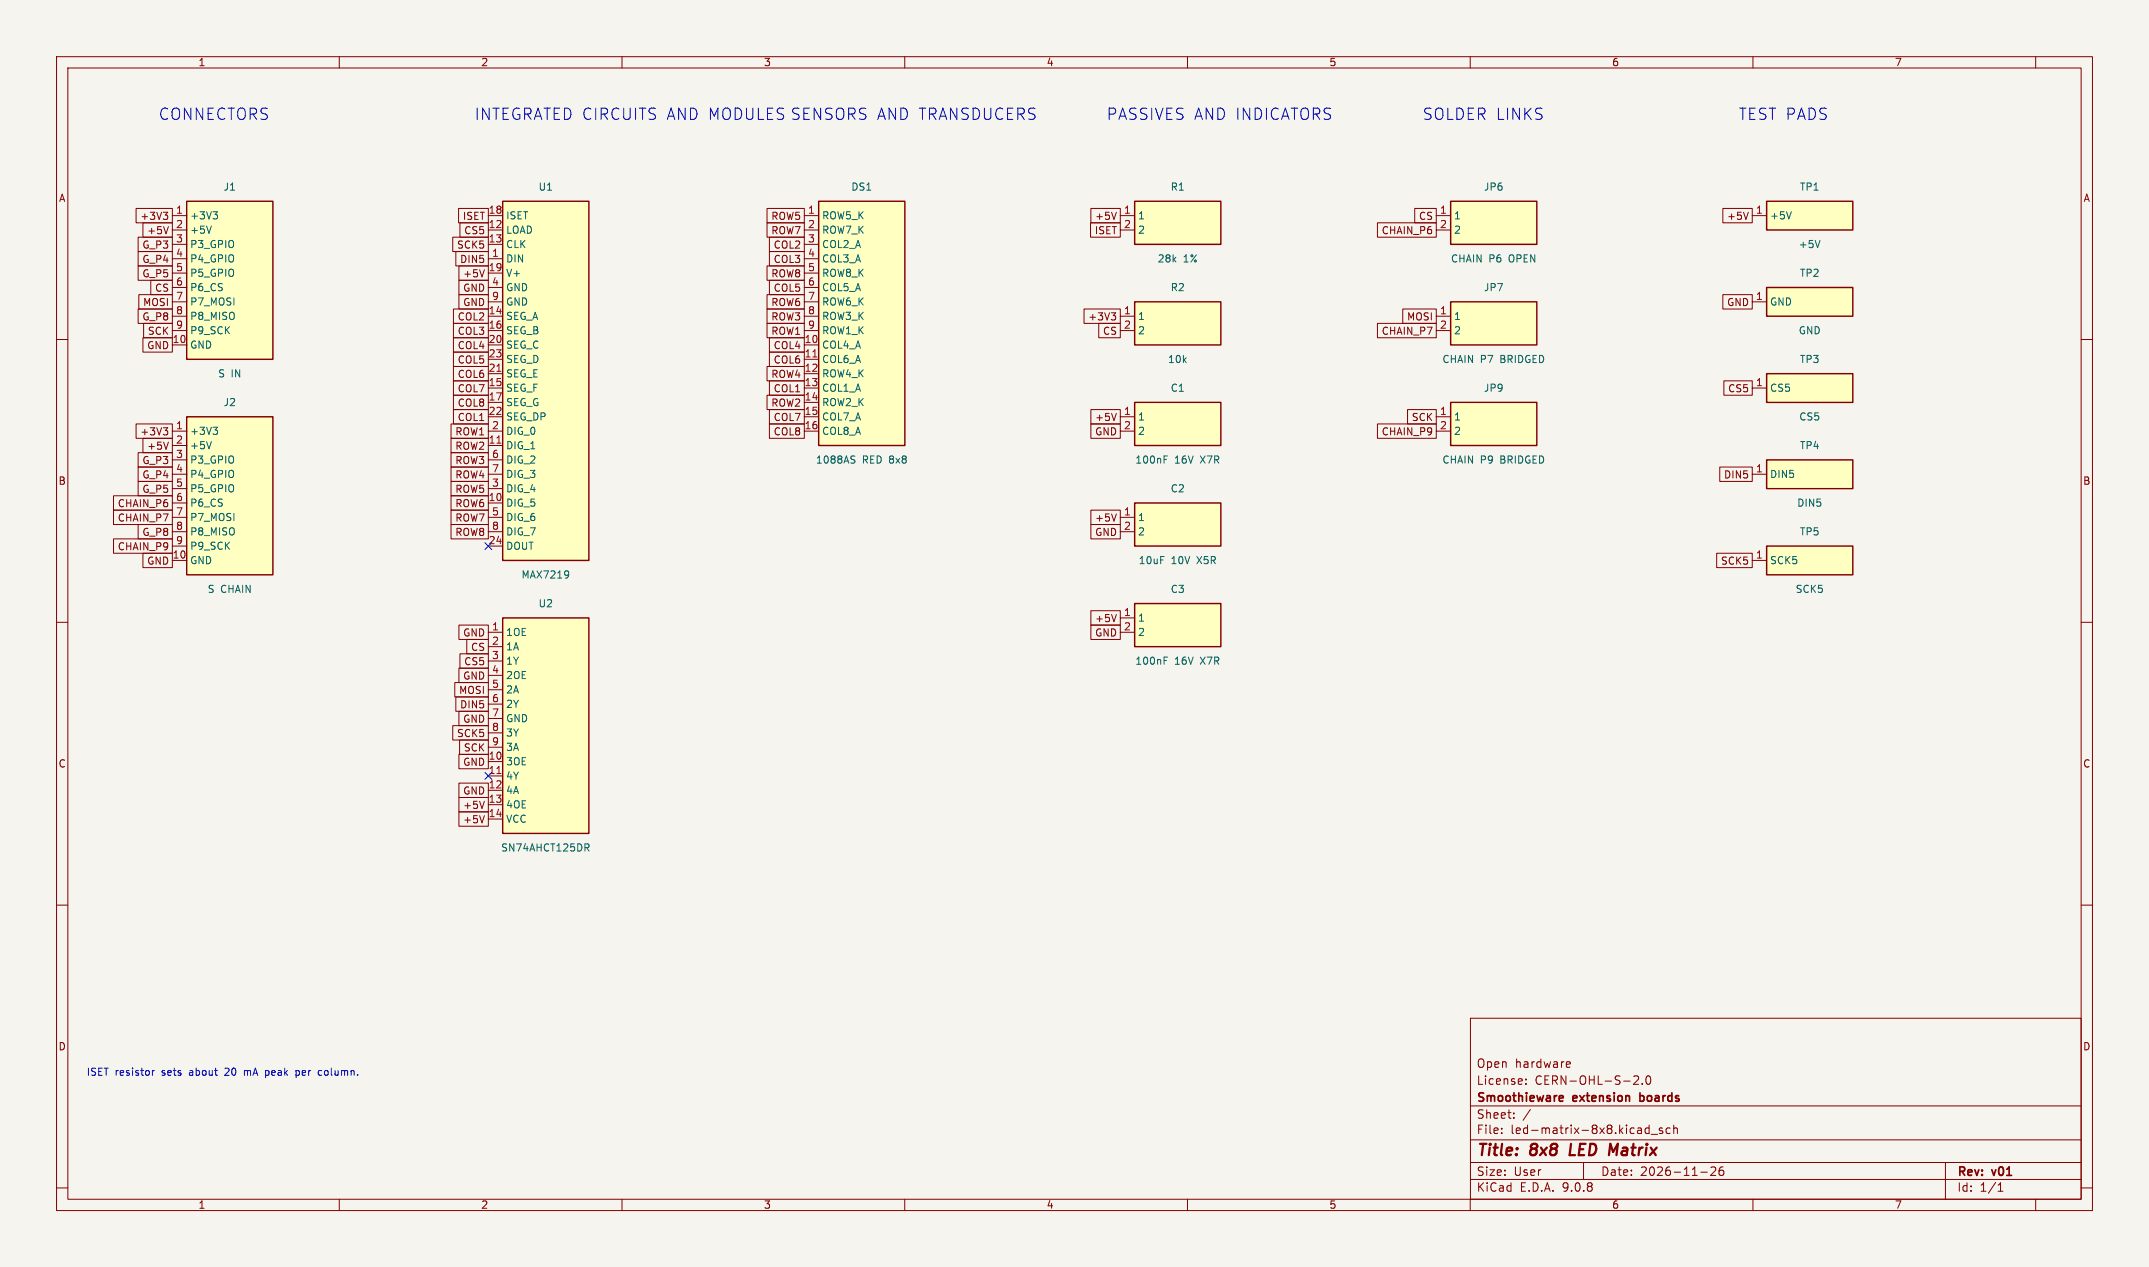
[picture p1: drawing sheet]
<svg xmlns="http://www.w3.org/2000/svg" width="380mm" height="224mm" viewBox="0 0 380 224" stroke-linecap="round" stroke-linejoin="round" font-family="sans-serif">
<path d="M0 0h380v224h-380z" fill="#f5f4ef" stroke="#f5f4ef" stroke-width=".18"/>
<g fill="none" stroke="#840000" stroke-width=".18">
<path d="M10 10h360v204h-360zM12 12h356v200h-356zM60 10v2M110 10v2M160 10v2M210 10v2M260 10v2M310 10v2M360 10v2M10 60h2M368 60h2M10 110h2"/>
<path d="M368 110h2M10 160h2M368 160h2M260 180h108v32h-108zM260 195.5h108M265.6 199.5v.1M267.7 197.6v.1M267.7 196.8v.1M269.9 191.6v.1M269.9 190.8v.1M270.6 196.1l-1.2 2M277.2 187.7l.4 .1 .1 .3-.7 .1"/>
<path d="M277.6 188.6l-.4 .1M288.9 190.4l.6-.2 .2 .2 .1 .2-.9 1.1h.9M290.4 191.6v.1M291.2 190.4l.2-.2a.81 .81 0 0 1 .6 .6 .81 .81 0 0 1-.3 .8l-.1 .1a.81 .81 0 0 1-.4-1.3zM291.6 198.9v1.5M291.6 199.5l-.4-.1-.3 .3v.4l.2 .2h.5M294 199.5l-.4-.1-.2 .2 .1 .2 .5 .2v.3h-.6M295.4 199.5l-.5-.1-.3 .3v.4l.2 .2h.6M296 199.6l.2-.2 .4 .1v.9M296 198.9v1.5M10 210h2M60 212v2"/>
<path d="M110 212v2M160 212v2M210 212v2M260 212v2M260 208.5h108M260 205.5h108M260 201.5h108M265.6 200.3v.1M280 205.5v3M292 200.6h1.1M300.8 207.2h1.1M302.6 206.5l.5-.2 .3 .2v.2l-.9 1.1h.9"/>
<path d="M304.7 206.3a.59 .59 0 0 0-.7 .7v.5l.1 .2 .5 .1 .2-.1 .1-.5-.2-.2-.4-.1-.3 .3M310 212v2M344 205.5v6.5M353.4 210.6h.8M353.4 209.5l.4-.4v1.5M360 212v2M368 210h2"/>
</g>
<path d="M277.8 202.2l-.2 2h.9M284.8 202.2l.5 1.5 .8-1.5" fill="none" stroke="#840000" stroke-width=".4"/>
<path d="M276 193.7l.4 .1 .1 .3-.8 .1M276.4 194.6l-.4 .1M290 193.2v1.5M290 194.6l.2 .1M290.2 193.7l-.2 .1" fill="none" stroke="#840000" stroke-width=".3"/>
<path d="M312.4 35.6h15.3v5.1h-15.3z" fill="#ffffc2"/>
<path d="M312.4 35.6h15.3v5.1h-15.3z" fill="none" stroke="#840000" stroke-width=".25"/>
<path d="M309.9 38.1h2.5" fill="none" stroke="#840000" stroke-width=".18"/>
<path d="M316.8 37.4l-.4 1.3M321.9 42.5l-.5 1.3" fill="none" stroke="#006464" stroke-width=".18"/>
<path d="M144.8 35.6h15.2v43.2h-15.2z" fill="#ffffc2"/>
<path d="M144.8 35.6h15.2v43.2h-15.2z" fill="none" stroke="#840000" stroke-width=".25"/>
<g fill="none" stroke="#840000" stroke-width=".18">
<path d="M142.2 38.1h2.6M142.2 40.7h2.6M142.2 43.2h2.6M142.2 45.7h2.6M142.2 48.3h2.6M142.2 50.8h2.6M142.2 53.4h2.6M142.2 55.9h2.6M142.2 58.4h2.6M142.2 61h2.6M142.2 63.5h2.6M142.2 66.1h2.6"/>
<path d="M142.2 68.6h2.6M142.2 71.1h2.6M142.2 73.7h2.6M142.2 76.2h2.6"/>
</g>
<path d="M143.8 63.1h.7" fill="none" stroke="#a90000" stroke-width=".18"/>
<path d="M150.9 81.3l.3 .2-.3 .4M151 80.6l.2 .1" fill="none" stroke="#006464" stroke-width=".18"/>
<path d="M256.5 35.6h15.3v7.6h-15.3z" fill="#ffffc2"/>
<path d="M256.5 35.6h15.3v7.6h-15.3z" fill="none" stroke="#840000" stroke-width=".25"/>
<path d="M254 38.1h2.5M254 40.7h2.5" fill="none" stroke="#840000" stroke-width=".18"/>
<path d="M256.5 53.4h15.3v7.6h-15.3z" fill="#ffffc2"/>
<path d="M256.5 53.4h15.3v7.6h-15.3z" fill="none" stroke="#840000" stroke-width=".25"/>
<path d="M254 55.9h2.5M254 58.4h2.5" fill="none" stroke="#840000" stroke-width=".18"/>
<path d="M256.5 71.1h15.3v7.7h-15.3z" fill="#ffffc2"/>
<path d="M256.5 71.1h15.3v7.7h-15.3z" fill="none" stroke="#840000" stroke-width=".25"/>
<path d="M254 73.7h2.5M254 76.2h2.5" fill="none" stroke="#840000" stroke-width=".18"/>
<path d="M33 73.7h15.3v27.9h-15.3z" fill="#ffffc2"/>
<path d="M33 73.7h15.3v27.9h-15.3z" fill="none" stroke="#840000" stroke-width=".25"/>
<path d="M30.5 76.2h2.5M30.5 78.8h2.5M30.5 81.3h2.5M30.5 83.8h2.5M30.5 86.4h2.5M30.5 88.9h2.5M30.5 91.5h2.5M30.5 94h2.5M30.5 96.5h2.5M30.5 99.1h2.5" fill="none" stroke="#840000" stroke-width=".18"/>
<path d="M37.4 78.1l-.4 1.2M37.7 75.5h.8l-.5 .5M38.2 76l.3 .3v.3l-.3 .2" fill="none" stroke="#006464" stroke-width=".18"/>
<path d="M88.9 109.2h15.2v38.1h-15.2z" fill="#ffffc2"/>
<path d="M88.9 109.2h15.2v38.1h-15.2z" fill="none" stroke="#840000" stroke-width=".25"/>
<g fill="none" stroke="#840000" stroke-width=".18">
<path d="M86.4 111.8h2.5M86.4 114.3h2.5M86.4 116.9h2.5M86.4 119.4h2.5M86.4 121.9h2.5M86.4 124.5h2.5M86.4 127h2.5M86.4 129.6h2.5M86.4 132.1h2.5M86.4 134.6h2.5M86.4 137.2h2.5M86.4 139.7h2.5"/>
<path d="M86.4 142.3h2.5M86.4 144.8h2.5"/>
</g>
<path d="M87.9 136.8h.7" fill="none" stroke="#a90000" stroke-width=".18"/>
<path d="M103.4 149.2h.5l.3 .2-.2 .4-.6 .1M103.7 149.9l.5 .6" fill="none" stroke="#006464" stroke-width=".18"/>
<path d="M33 35.6h15.3v27.9h-15.3z" fill="#ffffc2"/>
<path d="M33 35.6h15.3v27.9h-15.3z" fill="none" stroke="#840000" stroke-width=".25"/>
<path d="M30.5 38.1h2.5M30.5 40.7h2.5M30.5 43.2h2.5M30.5 45.7h2.5M30.5 48.3h2.5M30.5 50.8h2.5M30.5 53.4h2.5M30.5 55.9h2.5M30.5 58.4h2.5M30.5 61h2.5" fill="none" stroke="#840000" stroke-width=".18"/>
<path d="M37.4 40l-.4 1.2M37.7 37.4h.8l-.5 .5M38.2 37.9l.3 .3v.3l-.3 .2" fill="none" stroke="#006464" stroke-width=".18"/>
<path d="M200.7 35.6h15.2v7.6h-15.2z" fill="#ffffc2"/>
<path d="M200.7 35.6h15.2v7.6h-15.2z" fill="none" stroke="#840000" stroke-width=".25"/>
<path d="M198.1 38.1h2.6M198.1 40.7h2.6" fill="none" stroke="#840000" stroke-width=".18"/>
<path d="M312.4 50.8h15.3v5.1h-15.3z" fill="#ffffc2"/>
<path d="M312.4 50.8h15.3v5.1h-15.3z" fill="none" stroke="#840000" stroke-width=".25"/>
<path d="M309.9 53.4h2.5" fill="none" stroke="#840000" stroke-width=".18"/>
<path d="M312.4 81.3h15.3v5.1h-15.3z" fill="#ffffc2"/>
<path d="M312.4 81.3h15.3v5.1h-15.3z" fill="none" stroke="#840000" stroke-width=".25"/>
<path d="M309.9 83.8h2.5" fill="none" stroke="#840000" stroke-width=".18"/>
<path d="M88.9 35.6h15.2v63.5h-15.2z" fill="#ffffc2"/>
<path d="M88.9 35.6h15.2v63.5h-15.2z" fill="none" stroke="#840000" stroke-width=".25"/>
<g fill="none" stroke="#840000" stroke-width=".18">
<path d="M86.4 38.1h2.5M86.4 40.7h2.5M86.4 43.2h2.5M86.4 45.7h2.5M86.4 48.3h2.5M86.4 50.8h2.5M86.4 53.4h2.5M86.4 55.9h2.5M86.4 58.4h2.5M86.4 61h2.5M86.4 63.5h2.5M86.4 66.1h2.5"/>
<path d="M86.4 68.6h2.5M86.4 71.1h2.5M86.4 73.7h2.5M86.4 76.2h2.5M86.4 78.8h2.5M86.4 81.3h2.5M86.4 83.8h2.5M86.4 86.4h2.5M86.4 88.9h2.5M86.4 91.5h2.5M86.4 94h2.5M86.4 96.5h2.5"/>
</g>
<path d="M87.9 65.6h.7M87.9 78.3h.7" fill="none" stroke="#a90000" stroke-width=".18"/>
<path d="M100.3 100.9l.2 .2a1.07 1.07 0 0 1-.1 1M100.6 101.5l-.3 .2" fill="none" stroke="#006464" stroke-width=".18"/>
<path d="M312.4 66.1h15.3v5h-15.3z" fill="#ffffc2"/>
<path d="M312.4 66.1h15.3v5h-15.3z" fill="none" stroke="#840000" stroke-width=".25"/>
<path d="M309.9 68.6h2.5" fill="none" stroke="#840000" stroke-width=".18"/>
<path d="M312.4 96.5h15.3v5.1h-15.3z" fill="#ffffc2"/>
<path d="M312.4 96.5h15.3v5.1h-15.3z" fill="none" stroke="#840000" stroke-width=".25"/>
<path d="M309.9 99.1h2.5" fill="none" stroke="#840000" stroke-width=".18"/>
<path d="M200.7 106.7h15.2v7.6h-15.2z" fill="#ffffc2"/>
<path d="M200.7 106.7h15.2v7.6h-15.2z" fill="none" stroke="#840000" stroke-width=".25"/>
<path d="M198.1 109.2h2.6M198.1 111.8h2.6" fill="none" stroke="#840000" stroke-width=".18"/>
<path d="M205.9 116.8h.4M205.9 116.2h.6" fill="none" stroke="#006464" stroke-width=".18"/>
<path d="M200.7 71.1h15.2v7.7h-15.2z" fill="#ffffc2"/>
<path d="M200.7 71.1h15.2v7.7h-15.2z" fill="none" stroke="#840000" stroke-width=".25"/>
<path d="M198.1 73.7h2.6M198.1 76.2h2.6" fill="none" stroke="#840000" stroke-width=".18"/>
<path d="M205.9 81.2h.4M205.9 80.6h.6" fill="none" stroke="#006464" stroke-width=".18"/>
<path d="M200.7 88.9h15.2v7.6h-15.2z" fill="#ffffc2"/>
<path d="M200.7 88.9h15.2v7.6h-15.2z" fill="none" stroke="#840000" stroke-width=".25"/>
<path d="M198.1 91.5h2.6M198.1 94h2.6" fill="none" stroke="#840000" stroke-width=".18"/>
<path d="M200.7 53.4h15.2v7.6h-15.2z" fill="#ffffc2"/>
<path d="M200.7 53.4h15.2v7.6h-15.2z" fill="none" stroke="#840000" stroke-width=".25"/>
<g fill="none" stroke="#840000" stroke-width=".18">
<path d="M24.1 36.9h6.4v2.5h-6.4zM25.3 39.4h5.2v2.5h-5.2zM28.9 37.5h.8l-.5 .5M29.4 38l.3 .2v.4l-.3 .2M81.1 36.9h5.3v2.5h-5.3zM81.3 39.4h5.1v2.5h-5.1zM135.6 39.4h6.6v2.5h-6.6zM135.6 36.9h6.6v2.5h-6.6zM192.9 39.4h5.2v2.5h-5.2zM192.9 36.9h5.2v2.5h-5.2zM197.4 37.5l-.4 1.3M243.6 39.4h10.4v2.5h-10.4z"/>
<path d="M250.2 36.9h3.8v2.5h-3.8zM304.7 36.9h5.2v2.5h-5.2zM309.2 37.5l-.4 1.3M24.4 47h6.1v2.6h-6.1zM24.4 44.5h6.1v2.5h-6.1zM24.4 41.9h6.1v2.6h-6.1zM24.4 54.6h6.1v2.6h-6.1zM24.5 52.1h6v2.5h-6zM25.3 59.7h5.2v2.6h-5.2zM25.4 57.2h5.1v2.5h-5.1zM26.7 49.6h3.8v2.5h-3.8zM29.8 40.1l-.4 1.2"/>
<path d="M80.1 41.9h6.3v2.6h-6.3zM80.2 57.2h6.2v2.5h-6.2zM80.2 59.7h6.2v2.6h-6.2zM80.2 54.6h6.2v2.6h-6.2zM80.6 44.5h5.8v2.5h-5.8zM81.2 52.1h5.2v2.5h-5.2zM81.2 49.6h5.2v2.5h-5.2zM81.2 47h5.2v2.6h-5.2zM85.7 47.7l-.5 1.3M135.6 47h6.6v2.6h-6.6zM135.6 52.1h6.6v2.5h-6.6zM135.6 54.6h6.6v2.6h-6.6z"/>
<path d="M135.6 57.2h6.6v2.5h-6.6zM136.1 49.6h6.1v2.5h-6.1zM136.1 44.5h6.1v2.5h-6.1zM136.1 41.9h6.1v2.6h-6.1zM136.1 59.7h6.1v2.6h-6.1zM191.7 54.6h6.4v2.6h-6.4zM194.3 57.2h3.8v2.5h-3.8zM196.5 55.3h.8l-.4 .5M197.1 55.8l.2 .2v.3l-.2 .3M198.1 55.9h2.6M198.1 58.4h2.6M243.6 57.2h10.4v2.5h-10.4z"/>
<path d="M248.1 54.6h5.9v2.6h-5.9zM304.7 52.1h5.2v2.5h-5.2zM24.1 75h6.4v2.5h-6.4zM25.3 77.5h5.2v2.5h-5.2zM28.9 75.6h.8l-.5 .5M29.4 76.1l.3 .2v.4l-.3 .2M29.8 78.2l-.4 1.2M79.8 77.5h6.6v2.5h-6.6zM79.8 75h6.6v2.5h-6.6zM80.2 72.4h6.2v2.6h-6.2zM80.2 69.9h6.2v2.5h-6.2zM80.2 67.3h6.2v2.6h-6.2z"/>
<path d="M80.2 64.8h6.2v2.5h-6.2zM80.2 62.3h6.2v2.5h-6.2zM135.6 69.9h6.6v2.5h-6.6zM135.6 64.8h6.6v2.5h-6.6zM136.1 72.4h6.1v2.6h-6.1zM136.1 75h6.1v2.5h-6.1zM136.1 62.3h6.1v2.5h-6.1zM136.1 67.3h6.1v2.6h-6.1zM192.9 75h5.2v2.5h-5.2zM192.9 72.4h5.2v2.6h-5.2zM197.4 73.1l-.4 1.3M243.6 75h10.4v2.5h-10.4z"/>
<path d="M248.9 72.4h5.1v2.6h-5.1zM304.9 67.3h5v2.6h-5zM20.1 95.3h10.4v2.5h-10.4zM20.1 90.2h10.4v2.5h-10.4zM20.1 87.7h10.4v2.5h-10.4zM24.4 80h6.1v2.6h-6.1zM24.4 85.1h6.1v2.6h-6.1zM24.4 82.6h6.1v2.5h-6.1zM24.4 92.7h6.1v2.6h-6.1zM25.3 97.8h5.2v2.6h-5.2zM79.8 92.7h6.6v2.6h-6.6zM79.8 90.2h6.6v2.5h-6.6z"/>
<path d="M79.8 87.7h6.6v2.5h-6.6zM79.8 85.1h6.6v2.6h-6.6zM79.8 82.6h6.6v2.5h-6.6zM79.8 80h6.6v2.6h-6.6zM192.9 92.7h5.2v2.6h-5.2zM192.9 90.2h5.2v2.5h-5.2zM197.4 90.9l-.4 1.2M303.6 97.8h6.3v2.6h-6.3zM304.1 82.6h5.8v2.5h-5.8zM81.2 110.5h5.2v2.6h-5.2zM81.2 118.1h5.2v2.6h-5.2zM81.3 115.6h5.1v2.5h-5.1z"/>
<path d="M82.5 113.1h3.9v2.5h-3.9zM192.9 110.5h5.2v2.6h-5.2zM192.9 108h5.2v2.5h-5.2zM197.4 108.6l-.4 1.3M80.1 128.3h6.3v2.5h-6.3zM80.4 120.7h6v2.5h-6zM80.6 123.2h5.8v2.6h-5.8zM81.2 138.5h5.2v2.5h-5.2zM81.2 133.4h5.2v2.5h-5.2zM81.2 125.8h5.2v2.5h-5.2zM81.3 130.8h5.1v2.6h-5.1zM81.2 143.5h5.2v2.6h-5.2z"/>
<path d="M81.2 141h5.2v2.5h-5.2zM85.7 144.2l-.5 1.3M85.7 141.7l-.5 1.2"/>
</g>
<path d="M85.8 95.9l1.2 1.3M87 95.9l-1.2 1.3M85.8 136.6l1.2 1.2M87 136.6l-1.2 1.2" fill="none" stroke="#000084" stroke-width=".18"/>
<path d="M27 189.3v.8M27.3 189.3l-.3 .2M43.2 189.3v.8M43.4 189.3l-.2 .1M47 190l.3 .1M47.3 189.3h-.3M52.4 189.3h.3l.2 .1M52.4 189.3v1.2M52.9 190l-.2 .1-.3-.1M56.5 189.3h.4M56.9 190l-.4 .1" fill="none" stroke="#0000c2" stroke-width=".18"/>
<g font-size="2.8" fill="#0000c2">
<text x="27.9" y="21.4">CONNECTORS</text>
<text x="83.8" y="21.4">INTEGRATED CIRCUITS AND MODULES SENSORS AND TRANSDUCERS</text>
<text x="195.6" y="21.4">PASSIVES AND INDICATORS</text>
<text x="251.5" y="21.4">SOLDER LINKS</text>
<text x="307.3" y="21.4">TEST PADS</text>
</g>
<g font-size="2.8" fill="#840000">
<text x="261" y="204.9">Title:</text>
<text x="270.7" y="204.9">8x8</text>
<text x="278.4" y="204.9">LED</text>
<text x="286.2" y="204.9">Matrix</text>
</g>
<g font-size="2.1" fill="#840000">
<text x="261" y="189">Open</text>
<text x="267.9" y="189">hardware</text>
<text x="261" y="195.2">Smoothieware</text>
<text x="261" y="192">License:</text>
<text x="271.4" y="192">CERN-OHL-S-2.0</text>
<text x="278.3" y="195.2">extension</text>
<text x="290.7" y="195.2">boards</text>
<text x="261" y="200.7">File:</text>
<text x="261" y="198">Sheet:</text>
<text x="267.1" y="200.7">led-matrix-8x8.kicad_sch</text>
<text x="261" y="208.1">Size:</text>
<text x="267.7" y="208.1">User</text>
<text x="283" y="208.1">Date:</text>
<text x="290.1" y="208.1">2026-11-26</text>
<text x="346" y="208.3">Rev:</text>
<text x="352.4" y="208.3">v01</text>
<text x="261" y="210.9">KiCad</text>
<text x="268.8" y="210.9">E.D.A.</text>
<text x="276.4" y="210.9">9.0.8</text>
<text x="346" y="210.9">Id:</text>
<text x="350.1" y="210.9">1/1</text>
</g>
<g font-size="1.8" fill="#840000">
<text x="35" y="11.9">1</text>
<text x="85" y="11.9">2</text>
<text x="135" y="11.9">3</text>
<text x="185" y="11.9">4</text>
<text x="235" y="11.9">5</text>
<text x="285" y="11.9">6</text>
<text x="335" y="11.9">7</text>
<text x="10.3" y="35.9">A</text>
<text x="368.4" y="35.9">A</text>
<text x="24.7" y="39.1">+3V3</text>
<text x="25.9" y="41.6">+5V</text>
<text x="81.7" y="39.1">ISET</text>
<text x="82" y="41.6">CS5</text>
<text x="136.3" y="41.6">ROW7</text>
<text x="136.3" y="39.1">ROW5</text>
<text x="193.5" y="41.6">ISET</text>
<text x="193.6" y="39.1">+5V</text>
<text x="244.2" y="41.6">CHAIN_P6</text>
<text x="250.8" y="39.1">CS</text>
<text x="305.3" y="39.1">+5V</text>
<text x="25.1" y="46.7">G_P4</text>
<text x="25.1" y="44.2">G_P3</text>
<text x="80.7" y="44.2">SCK5</text>
<text x="81.3" y="46.7">DIN5</text>
<text x="136.7" y="46.7">COL3</text>
<text x="136.7" y="44.2">COL2</text>
<text x="25.1" y="49.2">G_P5</text>
<text x="27.3" y="51.8">CS</text>
<text x="81.8" y="51.8">GND</text>
<text x="81.8" y="49.2">+5V</text>
<text x="136.3" y="49.2">ROW8</text>
<text x="136.7" y="51.8">COL5</text>
<text x="25.1" y="56.9">G_P8</text>
<text x="25.2" y="54.3">MOSI</text>
<text x="26.1" y="59.4">SCK</text>
<text x="80.8" y="59.4">COL3</text>
<text x="80.8" y="56.9">COL2</text>
<text x="81.8" y="54.3">GND</text>
<text x="136.3" y="54.3">ROW6</text>
<text x="136.3" y="56.9">ROW3</text>
<text x="136.3" y="59.4">ROW1</text>
<text x="192.4" y="56.9">+3V3</text>
<text x="195" y="59.4">CS</text>
<text x="244.2" y="59.4">CHAIN_P7</text>
<text x="248.7" y="56.9">MOSI</text>
<text x="305.3" y="54.3">GND</text>
<text x="25.9" y="61.9">GND</text>
<text x="80.8" y="64.5">COL5</text>
<text x="80.8" y="61.9">COL4</text>
<text x="136.7" y="61.9">COL4</text>
<text x="136.7" y="64.5">COL6</text>
<text x="80.8" y="69.6">COL7</text>
<text x="80.8" y="67">COL6</text>
<text x="136.3" y="67">ROW4</text>
<text x="136.7" y="69.6">COL1</text>
<text x="305.5" y="69.6">CS5</text>
<text x="24.7" y="77.2">+3V3</text>
<text x="80.4" y="77.2">ROW1</text>
<text x="80.8" y="74.6">COL1</text>
<text x="80.8" y="72.1">COL8</text>
<text x="136.3" y="72.1">ROW2</text>
<text x="136.7" y="74.6">COL7</text>
<text x="136.7" y="77.2">COL8</text>
<text x="193.6" y="77.2">GND</text>
<text x="193.6" y="74.6">+5V</text>
<text x="244.2" y="77.2">CHAIN_P9</text>
<text x="249.6" y="74.6">SCK</text>
<text x="25.1" y="82.3">G_P3</text>
<text x="25.9" y="79.7">+5V</text>
<text x="80.4" y="82.3">ROW3</text>
<text x="80.4" y="79.7">ROW2</text>
<text x="10.3" y="85.9">B</text>
<text x="20.7" y="89.9">CHAIN_P6</text>
<text x="25.1" y="87.3">G_P5</text>
<text x="25.1" y="84.8">G_P4</text>
<text x="80.4" y="89.9">ROW6</text>
<text x="80.4" y="87.3">ROW5</text>
<text x="80.4" y="84.8">ROW4</text>
<text x="304.8" y="84.8">DIN5</text>
<text x="368.3" y="85.9">B</text>
<text x="20.7" y="92.4">CHAIN_P7</text>
<text x="25.1" y="95">G_P8</text>
<text x="80.4" y="95">ROW8</text>
<text x="80.4" y="92.4">ROW7</text>
<text x="193.6" y="95">GND</text>
<text x="193.6" y="92.4">+5V</text>
<text x="20.7" y="97.5">CHAIN_P9</text>
<text x="25.9" y="100">GND</text>
<text x="304.2" y="100">SCK5</text>
<text x="81.8" y="112.7">GND</text>
<text x="193.6" y="112.7">GND</text>
<text x="193.6" y="110.2">+5V</text>
<text x="82" y="117.8">CS5</text>
<text x="83.2" y="115.3">CS</text>
<text x="81.1" y="122.9">MOSI</text>
<text x="81.3" y="125.4">DIN5</text>
<text x="81.8" y="120.4">GND</text>
<text x="80.7" y="130.5">SCK5</text>
<text x="81.8" y="128">GND</text>
<text x="10.3" y="135.9">C</text>
<text x="81.8" y="135.6">GND</text>
<text x="81.9" y="133.1">SCK</text>
<text x="368.3" y="135.9">C</text>
<text x="81.8" y="143.2">+5V</text>
<text x="81.8" y="140.7">GND</text>
<text x="81.8" y="145.8">+5V</text>
<text x="10.3" y="185.9">D</text>
<text x="368.3" y="185.9">D</text>
<text x="35" y="213.9">1</text>
<text x="85" y="213.9">2</text>
<text x="135" y="213.9">3</text>
<text x="185" y="213.9">4</text>
<text x="235" y="213.9">5</text>
<text x="285" y="213.9">6</text>
<text x="335" y="213.9">7</text>
</g>
<g font-size="1.8" fill="#006464">
<text x="39.4" y="33.9">J1</text>
<text x="95.1" y="33.9">U1</text>
<text x="150.5" y="33.9">DS1</text>
<text x="206.9" y="33.9">R1</text>
<text x="262.3" y="33.9">JP6</text>
<text x="318.2" y="33.9">TP1</text>
<text x="33.5" y="39">+3V3</text>
<text x="33.5" y="41.5">+5V</text>
<text x="89.4" y="39">ISET</text>
<text x="89.4" y="41.5">LOAD</text>
<text x="145.3" y="39">ROW5_K</text>
<text x="145.3" y="41.5">ROW7_K</text>
<text x="201.2" y="39">1</text>
<text x="201.2" y="41.5">2</text>
<text x="257" y="39">1</text>
<text x="257" y="41.5">2</text>
<text x="312.9" y="39">+5V</text>
<text x="33.5" y="44.1">P3_GPIO</text>
<text x="33.5" y="46.6">P4_GPIO</text>
<text x="89.4" y="44.1">CLK</text>
<text x="89.4" y="46.6">DIN</text>
<text x="145.3" y="44.1">COL2_A</text>
<text x="145.3" y="46.6">COL3_A</text>
<text x="204.6" y="46.6">28k</text>
<text x="209.3" y="46.6">1%</text>
<text x="256.5" y="46.6">CHAIN</text>
<text x="263.3" y="46.6">P6</text>
<text x="266.9" y="46.6">OPEN</text>
<text x="318" y="44.1">+5V</text>
<text x="33.5" y="49.1">P5_GPIO</text>
<text x="33.5" y="51.7">P6_CS</text>
<text x="89.4" y="49.1">V+</text>
<text x="89.4" y="51.7">GND</text>
<text x="145.3" y="49.1">ROW8_K</text>
<text x="145.3" y="51.7">COL5_A</text>
<text x="206.9" y="51.7">R2</text>
<text x="262.3" y="51.7">JP7</text>
<text x="318.2" y="49.1">TP2</text>
<text x="33.5" y="54.2">P7_MOSI</text>
<text x="33.5" y="56.8">P8_MISO</text>
<text x="33.5" y="59.3">P9_SCK</text>
<text x="89.4" y="54.2">GND</text>
<text x="89.4" y="56.8">SEG_A</text>
<text x="89.4" y="59.3">SEG_B</text>
<text x="145.3" y="54.2">ROW6_K</text>
<text x="145.3" y="56.8">ROW3_K</text>
<text x="145.3" y="59.3">ROW1_K</text>
<text x="201.2" y="56.8">1</text>
<text x="201.2" y="59.3">2</text>
<text x="257" y="56.8">1</text>
<text x="257" y="59.3">2</text>
<text x="312.9" y="54.2">GND</text>
<text x="318" y="59.3">GND</text>
<text x="33.5" y="61.8">GND</text>
<text x="89.4" y="61.8">SEG_C</text>
<text x="89.4" y="64.4">SEG_D</text>
<text x="145.3" y="61.8">COL4_A</text>
<text x="145.3" y="64.4">COL6_A</text>
<text x="206.5" y="64.4">10k</text>
<text x="255" y="64.4">CHAIN</text>
<text x="261.8" y="64.4">P7</text>
<text x="265.4" y="64.4">BRIDGED</text>
<text x="318.2" y="64.4">TP3</text>
<text x="38.5" y="66.9">S IN</text>
<text x="89.4" y="66.9">SEG_E</text>
<text x="89.4" y="69.5">SEG_F</text>
<text x="145.3" y="66.9">ROW4_K</text>
<text x="145.3" y="69.5">COL1_A</text>
<text x="206.9" y="69.5">C1</text>
<text x="262.3" y="69.5">JP9</text>
<text x="312.9" y="69.5">CS5</text>
<text x="33.5" y="77.1">+3V3</text>
<text x="39.4" y="72">J2</text>
<text x="89.4" y="72">SEG_G</text>
<text x="89.4" y="74.5">SEG_DP</text>
<text x="89.4" y="77.1">DIG_0</text>
<text x="145.3" y="72">ROW2_K</text>
<text x="145.3" y="74.5">COL7_A</text>
<text x="145.3" y="77.1">COL8_A</text>
<text x="201.2" y="74.5">1</text>
<text x="201.2" y="77.1">2</text>
<text x="257" y="74.5">1</text>
<text x="257" y="77.1">2</text>
<text x="318.1" y="74.5">CS5</text>
<text x="33.5" y="79.6">+5V</text>
<text x="33.5" y="82.2">P3_GPIO</text>
<text x="89.4" y="79.6">DIG_1</text>
<text x="89.4" y="82.2">DIG_2</text>
<text x="144.2" y="82.2">1088AS</text>
<text x="152.5" y="82.2">RED 8x8</text>
<text x="200.7" y="82.2">100nF</text>
<text x="207.7" y="82.2">16V</text>
<text x="212.4" y="82.2">X7R</text>
<text x="255" y="82.2">CHAIN</text>
<text x="261.8" y="82.2">P9</text>
<text x="265.4" y="82.2">BRIDGED</text>
<text x="318.2" y="79.6">TP4</text>
<text x="33.5" y="84.7">P4_GPIO</text>
<text x="33.5" y="87.2">P5_GPIO</text>
<text x="33.5" y="89.8">P6_CS</text>
<text x="89.4" y="84.7">DIG_3</text>
<text x="89.4" y="87.2">DIG_4</text>
<text x="89.4" y="89.8">DIG_5</text>
<text x="206.9" y="87.2">C2</text>
<text x="312.9" y="84.7">DIN5</text>
<text x="317.7" y="89.8">DIN5</text>
<text x="33.5" y="92.3">P7_MOSI</text>
<text x="33.5" y="94.9">P8_MISO</text>
<text x="89.4" y="92.3">DIG_6</text>
<text x="89.4" y="94.9">DIG_7</text>
<text x="201.2" y="92.3">1</text>
<text x="201.2" y="94.9">2</text>
<text x="318.2" y="94.9">TP5</text>
<text x="33.5" y="97.4">P9_SCK</text>
<text x="33.5" y="99.9">GND</text>
<text x="89.4" y="97.4">DOUT</text>
<text x="201.3" y="99.9">10uF</text>
<text x="207.1" y="99.9">10V</text>
<text x="211.8" y="99.9">X5R</text>
<text x="312.9" y="99.9">SCK5</text>
<text x="36.6" y="105">S CHAIN</text>
<text x="92.1" y="102.5">MAX7219</text>
<text x="95.1" y="107.6">U2</text>
<text x="206.9" y="105">C3</text>
<text x="317.5" y="105">SCK5</text>
<text x="89.4" y="112.6">1OE</text>
<text x="201.2" y="110.1">1</text>
<text x="201.2" y="112.6">2</text>
<text x="89.4" y="115.2">1A</text>
<text x="89.4" y="117.7">1Y</text>
<text x="200.7" y="117.7">100nF</text>
<text x="207.7" y="117.7">16V</text>
<text x="212.4" y="117.7">X7R</text>
<text x="89.4" y="120.3">2OE</text>
<text x="89.4" y="122.8">2A</text>
<text x="89.4" y="125.3">2Y</text>
<text x="89.4" y="127.9">GND</text>
<text x="89.4" y="130.4">3Y</text>
<text x="89.4" y="133">3A</text>
<text x="89.4" y="135.5">3OE</text>
<text x="89.4" y="138">4Y</text>
<text x="89.4" y="140.6">4A</text>
<text x="89.4" y="143.1">4OE</text>
<text x="89.4" y="145.7">VCC</text>
<text x="88.5" y="150.7">SN74AHCT125DR</text>
</g>
<g font-size="1.8" fill="#a90000">
<text x="31" y="37.9">1</text>
<text x="31" y="40.4">2</text>
<text x="86.3" y="37.9">18</text>
<text x="86.3" y="40.4">12</text>
<text x="142.8" y="37.9">1</text>
<text x="142.8" y="40.4">2</text>
<text x="198.7" y="37.9">1</text>
<text x="198.7" y="40.4">2</text>
<text x="254.6" y="37.9">1</text>
<text x="254.6" y="40.4">2</text>
<text x="310.4" y="37.9">1</text>
<text x="31" y="42.9">3</text>
<text x="31" y="45.5">4</text>
<text x="86.3" y="42.9">13</text>
<text x="86.9" y="45.5">1</text>
<text x="142.8" y="42.9">3</text>
<text x="142.8" y="45.5">4</text>
<text x="31" y="48">5</text>
<text x="31" y="50.6">6</text>
<text x="31" y="53.1">7</text>
<text x="86.3" y="48">19</text>
<text x="86.9" y="50.6">4</text>
<text x="86.9" y="53.1">9</text>
<text x="142.8" y="48">5</text>
<text x="142.8" y="50.6">6</text>
<text x="142.8" y="53.1">7</text>
<text x="310.4" y="53.1">1</text>
<text x="31" y="55.6">8</text>
<text x="31" y="58.2">9</text>
<text x="86.3" y="55.6">14</text>
<text x="86.3" y="58.2">16</text>
<text x="142.8" y="55.6">8</text>
<text x="142.8" y="58.2">9</text>
<text x="198.7" y="55.6">1</text>
<text x="198.7" y="58.2">2</text>
<text x="254.6" y="55.6">1</text>
<text x="254.6" y="58.2">2</text>
<text x="30.4" y="60.7">10</text>
<text x="86.3" y="60.7">20</text>
<text x="86.3" y="63.3">23</text>
<text x="86.3" y="65.8">21</text>
<text x="142.2" y="60.7">10</text>
<text x="142.2" y="63.3">11</text>
<text x="142.2" y="65.8">12</text>
<text x="86.3" y="68.3">15</text>
<text x="86.3" y="70.9">17</text>
<text x="142.2" y="68.3">13</text>
<text x="142.2" y="70.9">14</text>
<text x="310.4" y="68.3">1</text>
<text x="31" y="76">1</text>
<text x="86.3" y="73.4">22</text>
<text x="86.9" y="76">2</text>
<text x="142.2" y="73.4">15</text>
<text x="142.2" y="76">16</text>
<text x="198.7" y="73.4">1</text>
<text x="198.7" y="76">2</text>
<text x="254.6" y="73.4">1</text>
<text x="254.6" y="76">2</text>
<text x="31" y="78.5">2</text>
<text x="31" y="81">3</text>
<text x="31" y="83.6">4</text>
<text x="86.3" y="78.5">11</text>
<text x="86.9" y="81">6</text>
<text x="86.9" y="83.6">7</text>
<text x="310.4" y="83.6">1</text>
<text x="31" y="86.1">5</text>
<text x="31" y="88.7">6</text>
<text x="86.3" y="88.7">10</text>
<text x="86.9" y="86.1">3</text>
<text x="31" y="91.2">7</text>
<text x="31" y="93.7">8</text>
<text x="86.9" y="91.2">5</text>
<text x="86.9" y="93.7">8</text>
<text x="198.7" y="91.2">1</text>
<text x="198.7" y="93.7">2</text>
<text x="30.4" y="98.8">10</text>
<text x="31" y="96.3">9</text>
<text x="86.3" y="96.3">24</text>
<text x="310.4" y="98.8">1</text>
<text x="86.9" y="111.5">1</text>
<text x="198.7" y="109">1</text>
<text x="198.7" y="111.5">2</text>
<text x="86.9" y="114.1">2</text>
<text x="86.9" y="116.6">3</text>
<text x="86.9" y="119.1">4</text>
<text x="86.9" y="121.7">5</text>
<text x="86.9" y="124.2">6</text>
<text x="86.9" y="126.8">7</text>
<text x="86.9" y="129.3">8</text>
<text x="86.9" y="131.8">9</text>
<text x="86.3" y="134.4">10</text>
<text x="86.3" y="136.9">11</text>
<text x="86.3" y="139.5">12</text>
<text x="86.3" y="142">13</text>
<text x="86.3" y="144.5">14</text>
</g>
<g font-size="1.8" fill="#0000c2">
<text x="15.2" y="190.3">ISET resistor</text>
<text x="28.7" y="190.3">sets</text>
<text x="33.8" y="190.3">about</text>
<text x="40.2" y="190.3">20</text>
<text x="43.8" y="190.3">mA</text>
<text x="47.8" y="190.3">peak</text>
<text x="53.4" y="190.3">per</text>
<text x="57.6" y="190.3">column.</text>
</g>
</svg>
